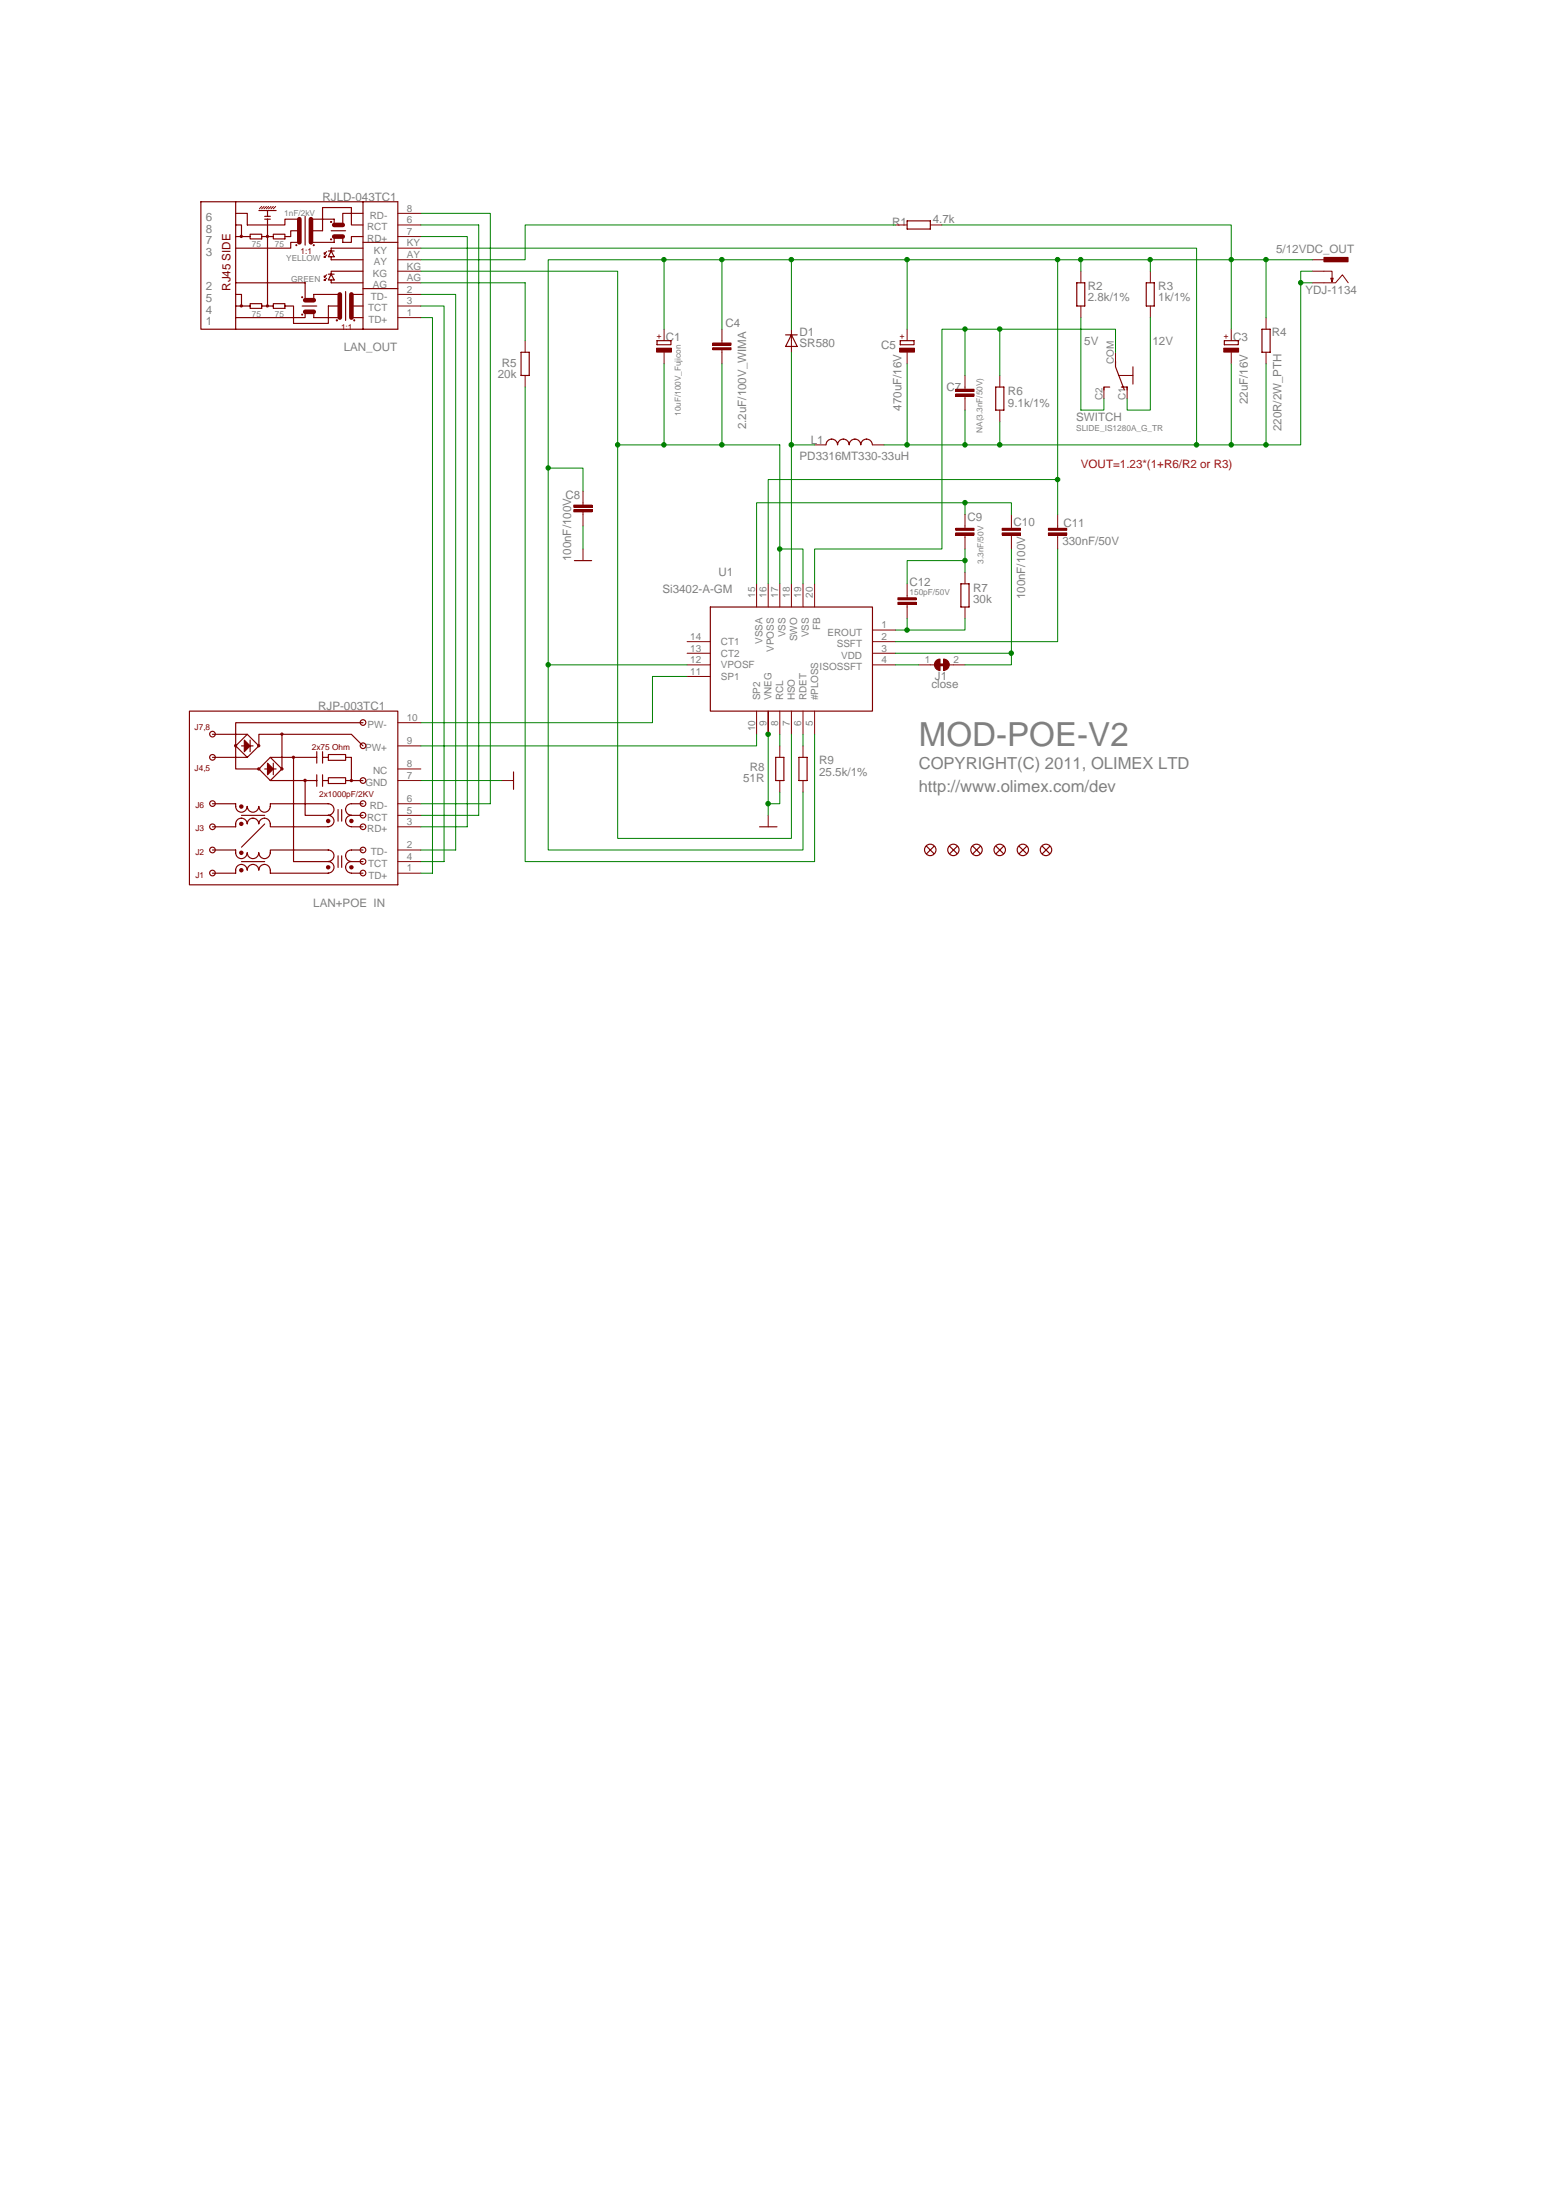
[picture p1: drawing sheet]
<svg xmlns="http://www.w3.org/2000/svg" width="210mm" height="297mm" viewBox="0 0 210 297" stroke-linecap="round" stroke-linejoin="round" font-family="sans-serif">
<path d="M177.1 35.1h1.6M177.1 38.2h1.6M177.1 36.6h1.6" fill="none" stroke="#800000" stroke-width=".13"/>
<path d="M178.7 34.8h3.3v.5h-3.3z" fill="#800000"/>
<path d="M178.7 38.2h1.6l.9-1.1 .8 1.1M178.7 36.6h1.1v1.4M178.7 34.8h3.3v.5h-3.3zM89.6 44.4v1.6M89.6 47.6v1.5" fill="none" stroke="#800000" stroke-width=".13"/>
<path d="M179.6 37.6h.4l-.2 .4z" fill="none" stroke="#800000" stroke-width=".16"/>
<path d="M88.6 47h2v.5h-2z" fill="#800000"/>
<path d="M88.6 47h2v.5h-2zM166.2 44.4v1.6M166.2 47.6v1.5" fill="none" stroke="#800000" stroke-width=".13"/>
<path d="M88.7 46h1.9v.5h-1.9z" fill="none" stroke="#800000" stroke-width=".16"/>
<path d="M165.2 47h2v.5h-2z" fill="#800000"/>
<path d="M96.2 46.9h2.5v.3h-2.5zM96.2 46.3h2.5v.3h-2.5zM97.5 44.4v1.9M97.5 47.2v1.9M122.4 44.4v1.6M122.4 47.6v1.5M165.2 47h2v.5h-2z" fill="none" stroke="#800000" stroke-width=".13"/>
<path d="M165.3 46h1.9v.5h-1.9z" fill="none" stroke="#800000" stroke-width=".16"/>
<path d="M96.2 47.1h2.5" fill="none" stroke="#800000" stroke-width=".25"/>
<path d="M96.2 46.5h2.5" fill="none" stroke="#800000" stroke-width=".28"/>
<path d="M121.5 47h1.9v.5h-1.9z" fill="#800000"/>
<g fill="none" stroke="#800000" stroke-width=".13">
<path d="M35.3 27.9l-.3 .3M35.6 27.9l-.3 .3M36 27.9l-.4 .3M36.3 27.9l-.3 .3M36.6 27.9l-.3 .3M36.9 27.9l-.3 .3M37.2 27.9l-.3 .3M53.7 38.2h3.1M53.7 35.1h3.1M53.7 36.6h3.1M53.7 33.5h3.1M53.7 30.4h3.1"/>
<path d="M53.7 31.9h3.1M53.7 28.8h3.1M53.7 39.8h3.1M120.9 30.4h1.5M125.6 30.4h1.5M145.9 36.6v1.6M155.3 36.6v1.6M53.7 41.3h3.1M53.7 42.9h3.1M70.9 46v1.6M70.9 50.7v1.6M106.8 44.4v3.2"/>
<path d="M121.4 47h2v.5h-2zM129 53.2h2.5v.3h-2.5zM129 52.6h2.5v.3h-2.5zM130.3 50.7v1.9M130.3 53.5v1.9M135 50.7v1.6M135 55.4v1.5M145.9 41.3v1.6M149 52.3v1.5M150.6 47.6v1.5M151 50.7h1.9M152.1 52.3v1.5"/>
<path d="M155.3 41.3v1.6M170.9 42.9v1.5M170.9 47.6v1.5M77.4 68.8h2.5v.3h-2.5zM77.4 68.2h2.5v.3h-2.5zM78.7 66.3v1.9M78.7 69.1v1.9M78.7 74.1v1.6M102.1 78.8v3.2M103.7 78.8v3.2M105.3 78.8v3.2M106.8 78.8v3.2"/>
<path d="M108.4 78.8v3.2M110 60.1h1.5M110 78.8v3.2M117.8 60.1h1.5M122.4 78.8v1.9M129 71.9h2.5v.3h-2.5zM129 71.3h2.5v.3h-2.5zM130.3 69.4v1.9M130.3 72.3v1.8M130.3 77.3v1.5M135.3 71.9h2.5v.3h-2.5zM135.3 71.3h2.5v.3h-2.5z"/>
<path d="M136.5 69.4v1.9M136.5 72.3v1.8M141.5 71.9h2.5v.3h-2.5zM141.5 71.3h2.5v.3h-2.5zM142.8 69.4v1.9M142.8 72.3v1.8M53.7 97.6h3.1M92.8 89.8h3.1M92.8 86.6h3.1M92.8 88.2h3.1M92.8 91.3h3.1M102.1 96v3.1"/>
<path d="M103.7 96v3.1M105.3 96v3.1M106.8 96v3.1M108.4 96v3.1M110 96v3.1M117.8 89.8h3.1M117.8 86.6h3.1M117.8 88.2h3.1M117.8 85.1h3.1M121.2 81.3h2.5v.3h-2.5zM121.2 80.7h2.5v.3h-2.5zM122.4 81.6v1.9"/>
<path d="M124 89.8h2.1M128.2 89.8h2.1M130.3 82v1.5M53.7 105.4h3.1M53.7 103.8h3.1M53.7 100.7h3.1M53.7 110.1h3.1M53.7 111.6h3.1M53.7 108.5h3.1M53.7 116.3h3.1M53.7 117.9h3.1M53.7 114.8h3.1"/>
<path d="M67.8 105.4h1.5M103.7 110.1v1.5M105.3 100.7v1.6M105.3 105.4v1.6M108.4 100.7v1.6M108.4 105.4v1.6"/>
</g>
<g fill="none" stroke="#800000" stroke-width=".16">
<path d="M27.1 27.2h26.6v17.2h-26.6zM31.8 39.8h.8v1.5M31.8 30.4h.8v1.5M31.8 28.8h1.6v1.6h5.1v-.8h1.9M31.8 27.2v17.2M31.8 38.2h9.4v2.3M31.8 31.9h2M33.8 31.6h1.5v.7h-1.5zM34.9 28.4h2.4M35.3 31.9h1.6M35.7 29.6h.8M35.7 29.2h.8"/>
<path d="M36 31.8h.2v.2h-.2zM36.1 28.4v.8M36.1 29.6v11.7M36.9 31.6h1.6v.7h-1.6zM40.1 33.1h.1M40.4 31.2h-1.2v.7h-.7M40.4 32.7h-1.2v.8h-7.4M41.2 29.2v3.9M42 29.6h3.1v.8M42.3 33.1h.1zM43.8 37.9h.1M43.8 37.4h.1"/>
<path d="M43.8 34.8h.1M43.8 34.3h.1M44.1 37.6l-.3 .3v-.2M44.1 37.1l-.3 .3v-.1M44.1 34.4l-.3 .4v-.2M44.1 34l-.3 .3v-.2M44.3 37h.8M44.3 33.9h.8M44.6 32.3h.2l-.1 .1zM44.6 29.9l.2 .1h-.1zM44.7 37l.4 .8h-.8zM44.7 33.9l.4 .8h-.8z"/>
<path d="M44.7 37.8v.4h4.3M44.7 31.2h2M44.7 34.7v.4h4.3M45.1 31.9v.8h-3.1M45.9 39.8h-3.5v.7M46.3 31.9v.8h1.1v-.8h1.6M46.7 39.4v3.9M47.4 39.8h1.6M49 28.8h-2.7v1.6M49 30.4h-1.6v-2.4h-3.9v3.2h-1.5M49 36.6h-4.3v.4M49 27.2v17.2"/>
<path d="M49 32.7h4.7M49 33.5h-4.3v.4M49 39h4.7M122.4 29.8h3.2v1.1h-3.2zM145.4 38.2h1v3.1h-1zM154.7 38.2h1.1v3.1h-1.1zM31.8 41.3h2M32.5 41.2h.2v.2h-.2zM33.8 41h1.5v.6h-1.5zM35.3 41.3h1.6M36 41.2h.2v.2h-.2zM36.9 41h1.6v.6h-1.6z"/>
<path d="M38.5 41.3h1.1v2.4h4.7v-2.4h1.6M40.7 42.4l.1 .1zM40.7 40.1l.1 .1zM40.8 41.3h2M41.2 42.1v.8h-9.4M42.4 42.1v.8h3.5M45.4 43.2h.1v.1h-.1zM47.4 42.9h1.6M47.4 41.3h1.6M47.8 43.2h.1l-.1 .1zM70.3 47.6h1.1v3.1h-1.1zM106 45.2h1.6"/>
<path d="M106.8 45.2l.8 1.6h-1.6zM121.5 46h1.9v.5h-1.9zM134.4 52.3h1.1v3.1h-1.1zM149.8 52.3h-.8v.3M150.6 48.7v.8l1.2 3.1M151.4 52.3h.7v.3M152.9 49.5v2.4M170.3 44.4h1.1v3.2h-1.1zM77.5 75.7h2.4M111.5 60a.77 .77 0 0 1 .8-.7 .77 .77 0 0 1 .8 .7M113.1 60a.77 .77 0 0 1 .7-.7 .77 .77 0 0 1 .8 .7M114.6 60a.77 .77 0 0 1 .8-.7 .77 .77 0 0 1 .8 .7 .78 .78 0 0 1 .8-.7 .78 .78 0 0 1 .8 .7"/>
<path d="M129.7 78.8h1.1v3.2h-1.1zM25.6 96h28.1v23.5h-28.1zM28.7 99.1h4.7M33.8 99.9v1.6M38.1 99.1v4.7M49 97.6h-17.2v6.2h3.1M95.9 82h21.9v14h-21.9zM28.7 114.8h3.1v.4M28.7 108.5h3.1v.4M28.7 102.3h4.7M31.7 100.6h.2v.2h-.2zM31.8 117.5a.77 .77 0 0 1 .8-.8 .77 .77 0 0 1 .8 .8 .78 .78 0 0 1 .7-.8 .78 .78 0 0 1 .8 .8"/>
<path d="M31.8 115.1a.77 .77 0 0 0 .8 .8 .77 .77 0 0 0 .8-.8 .78 .78 0 0 0 .7 .8 .78 .78 0 0 0 .8-.8M31.8 111.2a.77 .77 0 0 1 .8-.7 .77 .77 0 0 1 .8 .7 .78 .78 0 0 1 .7-.7 .78 .78 0 0 1 .8 .7M31.8 108.9a.77 .77 0 0 0 .8 .8 .77 .77 0 0 0 .8-.8 .78 .78 0 0 0 .7 .8 .78 .78 0 0 0 .8-.8M31.8 100.7l1.6-1.6 1.5 1.6-1.5 1.6zM31.8 111.3v.3h-3.1M31.8 117.5v.4h-3.1M32.6 100.7h1.6M32.6 116.3h3.1M32.6 110.1h3.1M34.9 117.5a.76 .76 0 0 1 .8-.8 .76 .76 0 0 1 .8 .8M34.9 115.1a.76 .76 0 0 0 .8 .8 .76 .76 0 0 0 .8-.8M34.9 111.2a.76 .76 0 0 1 .8-.7 .76 .76 0 0 1 .8 .7"/>
<path d="M34.9 108.9a.76 .76 0 0 0 .8 .8 .76 .76 0 0 0 .8-.8M34.9 100.7v-1.6h12.5l1.6 1.6M35.7 103.8h1.6M35.7 111.3l-3.1 3.1M36.5 115.2v-.4h7.8a.77 .77 0 0 1 .8 .7 .77 .77 0 0 1-.8 .8M36.5 108.9v-.4h7.8a.77 .77 0 0 1 .8 .8 .77 .77 0 0 1-.8 .8M36.5 111.3v.3h7.8M36.5 117.5v.4h7.8M36.5 105.4h6.3M36.5 102.3h6.3M36.9 103v1.6M38.1 103.8l-1.6-1.5-1.6 1.5 1.6 1.6"/>
<path d="M38.1 103.8l-1.6 1.6M39.5 102.2h.2v.2h-.2zM39.6 102.3v14h4.7M41.1 105.3h.2v.2h-.2zM41.2 105.4v4.7h3.1M42.8 101.5v1.5M42.8 104.6v1.6M43.5 101.5v1.5M43.5 104.6v1.6M43.5 105.4h.8M43.5 102.3h.8M44.3 116.3a.77 .77 0 0 1 .8 .8 .77 .77 0 0 1-.8 .8"/>
<path d="M44.3 110.1a.76 .76 0 0 1 .8 .7 .76 .76 0 0 1-.8 .8M44.3 105h2.4v.8h-2.4zM44.3 101.9h2.4v.8h-2.4zM45.6 109.3v1.6M45.6 115.5v1.6M46.1 109.3v1.6M46.1 115.5v1.6M46.7 102.3h.7v3.1h-.7M47.4 114.8a.78 .78 0 0 0-.7 .7 .78 .78 0 0 0 .7 .8 .77 .77 0 0 0-.7 .8 .77 .77 0 0 0 .7 .8M47.4 108.5a.78 .78 0 0 0-.7 .8 .78 .78 0 0 0 .7 .8 .76 .76 0 0 0-.7 .7 .76 .76 0 0 0 .7 .8M47.4 111.6h1.6M47.4 117.9h1.6"/>
<path d="M47.4 114.8h1.6M47.4 116.3h1.6M47.4 108.5h1.6M47.4 110.1h1.6M47.4 105.4h1.6M69.3 104.2v2.4M102.5 111.6h2.4M104.7 102.3h1.1v3.1h-1.1zM107.8 102.3h1.1v3.1h-1.1zM125.1 114.3l.9 .9M126 114.3l-.9 .9M128.2 114.3l1 .9"/>
<path d="M129.2 114.3l-1 .9M131.4 114.3l.9 .9M132.3 114.3l-.9 .9M134.5 114.3l.9 .9M135.4 114.3l-.9 .9M137.6 114.3l1 .9M138.6 114.3l-1 .9M140.7 114.3l1 .9M141.7 114.3l-1 .9"/>
<circle cx="32.6" cy="31.9" r=".15"/>
<circle cx="28.7" cy="99.1" r=".38"/>
<circle cx="38.1" cy="99.1" r=".15"/>
<circle cx="49" cy="97.6" r=".38"/>
<circle cx="28.7" cy="114.8" r=".38"/>
<circle cx="28.7" cy="108.5" r=".38"/>
<circle cx="28.7" cy="111.6" r=".38"/>
<circle cx="28.7" cy="117.9" r=".38"/>
<circle cx="28.7" cy="102.3" r=".38"/>
<circle cx="34.9" cy="100.7" r=".15"/>
<circle cx="34.9" cy="103.8" r=".15"/>
<circle cx="38.1" cy="103.8" r=".15"/>
<circle cx="47.4" cy="105.4" r=".15"/>
<circle cx="49" cy="105.4" r=".38"/>
<circle cx="49" cy="114.8" r=".38"/>
<circle cx="49" cy="111.6" r=".38"/>
<circle cx="49" cy="110.1" r=".38"/>
<circle cx="49" cy="108.5" r=".38"/>
<circle cx="49" cy="117.9" r=".38"/>
<circle cx="49" cy="100.7" r=".38"/>
<circle cx="49" cy="116.3" r=".38"/>
<circle cx="125.6" cy="114.8" r=".77"/>
<circle cx="128.7" cy="114.7" r=".77"/>
<circle cx="131.8" cy="114.8" r=".77"/>
<circle cx="134.9" cy="114.8" r=".77"/>
<circle cx="138.1" cy="114.7" r=".77"/>
<circle cx="141.2" cy="114.8" r=".77"/>
</g>
<path d="M129 53.4h2.5M129 52.7h2.5M77.5 69h2.4M77.5 68.4h2.4M129 72.1h2.5M135.3 72.1h2.5M141.5 72.1h2.5M121.2 81.5h2.5" fill="none" stroke="#800000" stroke-width=".28"/>
<path d="M129 71.5h2.5M135.3 71.5h2.5M141.5 71.5h2.5M121.2 80.9h2.5" fill="none" stroke="#800000" stroke-width=".25"/>
<g fill="#800000" stroke="#800000" stroke-width=".13">
<path d="M127.4 89a.77 .77 0 0 1 .7 .8 .77 .77 0 0 1-.7 .7z" fill-rule="evenodd"/>
<path d="M126.4 89.2l.5-.2v1.5a.78 .78 0 0 1-.7-.5 .78 .78 0 0 1 .2-.8z" fill-rule="evenodd"/>
</g>
<g fill="none" stroke="#800000" stroke-width=".31">
<path d="M32.5 111.1h.2v.2h-.2zM44.2 117h.2v.2h-.2zM47.3 117h.2v.2h-.2z"/>
<circle cx="32.6" cy="115.1" r=".15"/>
<circle cx="32.6" cy="117.5" r=".15"/>
<circle cx="32.6" cy="108.9" r=".15"/>
<circle cx="44.3" cy="110.8" r=".15"/>
<circle cx="47.4" cy="110.8" r=".15"/>
</g>
<g fill="#800000" stroke="#800000" stroke-width=".16">
<path d="M33 99.9l.8 .8-.8 .8z"/>
<path d="M36.1 103l.8 .8-.8 .8z"/>
</g>
<path d="M40.4 29.6v3.1M42 29.6v3.1M45.1 31.9h1.2M45.1 30.4h1.2M45.9 39.8v3.1M47.4 39.8v3.1M41.2 42.1h1.2M41.2 40.5h1.2" fill="none" stroke="#800000" stroke-width=".62"/>
<path d="M126.7 89.8h.7" fill="none" stroke="#800000" stroke-width=".38"/>
<g fill="none" stroke="#008000" stroke-width=".13">
<path d="M56.8 36.6h26.6v23.5M56.8 33.5h104.7v26.6M56.8 31.9h6.3v79.7h-6.3M56.8 28.8h9.4v79.7h-9.4M56.8 39.8h4.7v75h-4.7M56.8 30.4h7.8v79.7h-7.8M56.8 38.2h14.1v7.8M89.6 35.1h-15.6v54.7M97.5 35.1h-7.9v9.3M97.5 35.1h9.3M97.5 35.1v9.3M106.8 35.1h15.6v9.3"/>
<path d="M106.8 35.1v9.3M120.9 30.4h-50v4.7h-14.1M122.4 35.1h23.5M127.1 30.4h39.1v14M142.8 35.1v29.6M145.9 35.1h9.4v1.5M145.9 35.1v1.5M155.3 35.1h21.8M170.9 35.1v7.8M175.6 38.2v21.9h-9.4M177.1 36.6h-1.5v1.6h1.5M56.8 41.3h3.1v75h-3.1"/>
<path d="M56.8 42.9h1.6v75h-1.6M70.9 52.3v64h39.1v-17.2M89.6 49.1v11M97.5 49.1v11h7.8v14h3.1v4.7M106.8 47.6v31.2M122.4 49.1v11M130.3 44.4h-3.2v29.7h-17.1v4.7M130.3 55.4v4.7h-11M135 44.4h15.6v3.2M135 44.4h-4.7v6.3M135 44.4v6.3M135 56.9v3.2"/>
<path d="M145.9 42.9v12.5h3.1v-1.6M155.3 42.9v12.5h-3.2v-1.6M166.2 49.1v11M170.9 49.1v11M74 63.2h4.7v3.1M78.7 71v3.1M97.5 60.1h-14.1v53.1h23.4v-14.1M105.3 74.1v4.7M106.8 60.1h3.2M130.3 77.3v-1.6h-7.9v3.1M130.3 69.4v-1.5h-28.2v10.9M130.3 67.9h6.2v1.5"/>
<path d="M130.3 60.1h35.9M130.3 74.1v1.6M136.5 74.1v14.1M142.8 74.1v12.5h-21.9M142.8 69.4v-4.7h-39.1v14.1M74 89.8v25h34.4v-7.8M74 89.8h18.8M92.8 91.3h-4.7v6.3h-31.3M102.1 99.1v1.6h-45.3M103.7 99.1v11M105.3 99.1v1.6M108.4 99.1v1.6"/>
<path d="M120.9 88.2h15.6v1.6h-6.2M120.9 89.8h3.1M120.9 85.1h1.5M122.4 83.5v1.6h7.9v-1.6M56.8 105.4h11M105.3 107v1.5h-1.6"/>
</g>
<g fill="#008000" stroke="#008000" stroke-width=".13">
<circle cx="103.7" cy="108.5" r=".31"/>
<circle cx="103.7" cy="99.1" r=".31"/>
<circle cx="106.8" cy="60.1" r=".31"/>
<circle cx="136.5" cy="88.2" r=".3"/>
<circle cx="105.3" cy="74.1" r=".3"/>
<circle cx="97.4" cy="60.1" r=".31"/>
<circle cx="83.4" cy="60.1" r=".3"/>
<circle cx="89.6" cy="60.1" r=".3"/>
<circle cx="122.4" cy="85.1" r=".3"/>
<circle cx="135" cy="44.4" r=".3"/>
<circle cx="130.3" cy="44.4" r=".3"/>
<circle cx="130.3" cy="75.7" r=".3"/>
<circle cx="130.3" cy="67.9" r=".3"/>
<circle cx="175.6" cy="38.2" r=".3"/>
<circle cx="170.9" cy="60.1" r=".31"/>
<circle cx="166.2" cy="60.1" r=".3"/>
<circle cx="134.9" cy="60.1" r=".31"/>
<circle cx="130.3" cy="60.1" r=".3"/>
<circle cx="122.4" cy="60.1" r=".31"/>
<circle cx="161.5" cy="60.1" r=".31"/>
<circle cx="155.3" cy="35" r=".3"/>
<circle cx="145.9" cy="35" r=".3"/>
<circle cx="97.4" cy="35" r=".3"/>
<circle cx="106.8" cy="35" r=".3"/>
<circle cx="122.4" cy="35" r=".3"/>
<circle cx="166.2" cy="35" r=".3"/>
<circle cx="170.9" cy="35" r=".3"/>
<circle cx="74" cy="89.8" r=".3"/>
<circle cx="89.6" cy="35" r=".3"/>
<circle cx="74" cy="63.2" r=".3"/>
<circle cx="142.8" cy="64.7" r=".3"/>
<circle cx="142.8" cy="35" r=".3"/>
</g>
<text font-size="4.5" fill="#808080" x="124" y="100.7">MOD-POE-V2</text>
<g font-size="2.2" fill="#808080">
<text x="124" y="103.8">COPYRIGHT(C) 2011, OLIMEX LTD</text>
<text x="124" y="107">http://www.olimex.com/dev</text>
</g>
<g font-size="1.6" fill="#808080">
<text x="27.8" y="29.8">6</text>
<text x="43.5" y="27.1">RJLD-043TC1</text>
<text x="27.8" y="34.5">3</text>
<text x="27.8" y="33">7</text>
<text x="27.8" y="31.4">8</text>
<text x="120.4" y="30.5">R1</text>
<text x="125.9" y="30.1">4.7k</text>
<text x="172.3" y="34.1">5/12VDC_OUT</text>
<text x="27.8" y="40.8">5</text>
<text x="27.8" y="39.2">2</text>
<text x="146.8" y="39.1">R2</text>
<text x="146.8" y="40.7">2.8k/1%</text>
<text x="156.4" y="39.1">R3</text>
<text x="156.4" y="40.7">1k/1%</text>
<text x="176.2" y="39.8">YDJ-1134</text>
<text x="27.8" y="43.9">1</text>
<text x="27.8" y="42.3">4</text>
<text x="46.4" y="47.4">LAN_OUT</text>
<text x="89.9" y="46">C1</text>
<text x="97.9" y="44.2">C4</text>
<text x="107.9" y="45.4">D1</text>
<text x="107.9" y="46.8">SR580</text>
<text x="118.9" y="47.1">C5</text>
<text x="146.4" y="46.6">5V</text>
<text x="155.6" y="46.6">12V</text>
<text x="166.5" y="46">C3</text>
<text x="171.7" y="45.4">R4</text>
<text x="67.2" y="51">20k</text>
<text x="67.8" y="49.6">R5</text>
<text x="127.8" y="52.8">C7</text>
<text x="136.1" y="53.4">R6</text>
<text x="100.7" y="58" transform="rotate(-90 100.7 58)">2.2uF/100V_WIMA</text>
<text x="109.4" y="59.9">L1</text>
<text x="121.7" y="55.4" transform="rotate(-90 121.7 55.4)">470uF/16V</text>
<text x="136.1" y="54.9">9.1k/1%</text>
<text x="145.3" y="56.8">SWITCH</text>
<text x="168.4" y="54.6" transform="rotate(-90 168.4 54.6)">22uF/16V</text>
<text x="173" y="58.2" transform="rotate(-90 173 58.2)">220R/2W_PTH</text>
<text x="107.9" y="62.1">PD3316MT330-33uH</text>
<text x="76.3" y="67.4">C8</text>
<text x="130.6" y="70.3">C9</text>
<text x="136.8" y="71.1">C10</text>
<text x="143.6" y="71.1">C11</text>
<text x="77.1" y="75.8" transform="rotate(-90 77.1 75.8)">100nF/100V</text>
<text x="97" y="77.7">U1</text>
<text x="143.4" y="73.6">330nF/50V</text>
<text x="89.4" y="80.1">Si3402-A-GM</text>
<text x="122.8" y="79.1">C12</text>
<text x="131.4" y="81.5">30k</text>
<text x="131.4" y="79.9">R7</text>
<text x="138.4" y="80.9" transform="rotate(-90 138.4 80.9)">100nF/100V</text>
<text x="42.9" y="95.9">RJP-003TC1</text>
<text x="125.7" y="92.9">close</text>
<text x="126.2" y="91.8">J1</text>
<text x="100.3" y="105.6">51R</text>
<text x="101.2" y="104.1">R8</text>
<text x="110.6" y="104.8">25.5k/1%</text>
<text x="110.6" y="103.2">R9</text>
<text x="42.3" y="122.4">LAN+POE IN</text>
</g>
<text font-size="1.6" fill="#800000" x="31.1" y="39.3" transform="rotate(-90 31.1 39.3)">RJ45 SIDE</text>
<text font-size="1.6" fill="#f00" x="145.9" y="63.2">VOUT=1.23*(1+R6/R2 or R3)</text>
<g font-size="1.3" fill="#808080">
<text x="49.9" y="29.5">RD-</text>
<text x="54.9" y="28.6">8</text>
<text x="49.6" y="31.1">RCT</text>
<text x="49.6" y="32.7">RD+</text>
<text x="50.5" y="35.8">AY</text>
<text x="50.5" y="34.2">KY</text>
<text x="54.9" y="34.8">AY</text>
<text x="54.9" y="33.3">KY</text>
<text x="54.9" y="30.2">6</text>
<text x="54.9" y="31.7">7</text>
<text x="50.1" y="40.5">TD-</text>
<text x="50.3" y="38.9">AG</text>
<text x="50.3" y="37.4">KG</text>
<text x="54.9" y="38">AG</text>
<text x="54.9" y="36.4">KG</text>
<text x="54.9" y="41.1">3</text>
<text x="54.9" y="39.5">2</text>
<text x="49.7" y="42.1">TCT</text>
<text x="49.7" y="43.6">TD+</text>
<text x="54.9" y="42.7">1</text>
<text x="148.8" y="54" transform="rotate(-90 148.8 54)">C2</text>
<text x="150.4" y="49.1" transform="rotate(-90 150.4 49.1)">COM</text>
<text x="151.9" y="54" transform="rotate(-90 151.9 54)">C1</text>
<text x="101.9" y="80.7" transform="rotate(-90 101.9 80.7)">15</text>
<text x="103.5" y="80.7" transform="rotate(-90 103.5 80.7)">16</text>
<text x="105.1" y="80.7" transform="rotate(-90 105.1 80.7)">17</text>
<text x="106.6" y="80.7" transform="rotate(-90 106.6 80.7)">18</text>
<text x="108.2" y="80.7" transform="rotate(-90 108.2 80.7)">19</text>
<text x="109.7" y="80.7" transform="rotate(-90 109.7 80.7)">20</text>
<text x="93.2" y="86.4">14</text>
<text x="93.2" y="88">13</text>
<text x="93.2" y="89.5">12</text>
<text x="97.3" y="87.1">CT1</text>
<text x="97.3" y="88.7">CT2</text>
<text x="102.9" y="87" transform="rotate(-90 102.9 87)">VSSA</text>
<text x="104.5" y="88" transform="rotate(-90 104.5 88)">VPOSS</text>
<text x="106" y="86.1" transform="rotate(-90 106 86.1)">VSS</text>
<text x="107.6" y="86.6" transform="rotate(-90 107.6 86.6)">SWO</text>
<text x="109.2" y="86.1" transform="rotate(-90 109.2 86.1)">VSS</text>
<text x="110.7" y="85.1" transform="rotate(-90 110.7 85.1)">FB</text>
<text x="111.7" y="85.8">EROUT</text>
<text x="112.9" y="87.4">SSFT</text>
<text x="113.5" y="88.9">VDD</text>
<text x="119" y="89.5">4</text>
<text x="119" y="84.9">1</text>
<text x="119" y="86.4">2</text>
<text x="119" y="88">3</text>
<text x="124.8" y="89.5">1</text>
<text x="128.7" y="89.5">2</text>
<text x="93.2" y="91.1">11</text>
<text x="97.3" y="91.8">SP1</text>
<text x="97.3" y="90.2">VPOSF</text>
<text x="102.6" y="94.6" transform="rotate(-90 102.6 94.6)">SP2</text>
<text x="104.2" y="94.6" transform="rotate(-90 104.2 94.6)">VNEG</text>
<text x="105.7" y="94.6" transform="rotate(-90 105.7 94.6)">RCL</text>
<text x="107.3" y="94.6" transform="rotate(-90 107.3 94.6)">HSO</text>
<text x="108.9" y="94.6" transform="rotate(-90 108.9 94.6)">RDET</text>
<text x="110.4" y="94.6" transform="rotate(-90 110.4 94.6)">#PLOSS</text>
<text x="110.6" y="90.5">ISOSSFT</text>
<text x="49.3" y="101.4">PW+</text>
<text x="49.6" y="98.3">PW-</text>
<text x="54.9" y="100.5">9</text>
<text x="54.9" y="97.4">10</text>
<text x="101.9" y="98.7" transform="rotate(-90 101.9 98.7)">10</text>
<text x="103.5" y="98" transform="rotate(-90 103.5 98)">9</text>
<text x="105.1" y="98" transform="rotate(-90 105.1 98)">8</text>
<text x="106.6" y="98" transform="rotate(-90 106.6 98)">7</text>
<text x="108.2" y="98" transform="rotate(-90 108.2 98)">6</text>
<text x="109.7" y="98" transform="rotate(-90 109.7 98)">5</text>
<text x="49.3" y="106.1">GND</text>
<text x="50.4" y="104.6">NC</text>
<text x="54.9" y="105.2">7</text>
<text x="54.9" y="103.6">8</text>
<text x="49.6" y="110.8">RCT</text>
<text x="49.6" y="112.4">RD+</text>
<text x="49.9" y="109.3">RD-</text>
<text x="54.9" y="109.9">5</text>
<text x="54.9" y="111.4">3</text>
<text x="54.9" y="108.3">6</text>
<text x="49.7" y="117.1">TCT</text>
<text x="49.7" y="118.6">TD+</text>
<text x="50.1" y="115.5">TD-</text>
<text x="54.9" y="116.1">4</text>
<text x="54.9" y="117.7">1</text>
<text x="54.9" y="114.6">2</text>
</g>
<g font-size="1.1" fill="#808080">
<text x="38.4" y="29.2">1nF/2kV</text>
<text x="34" y="33.4">75</text>
<text x="37.1" y="33.4">75</text>
<text x="38.6" y="35.3">YELLOW</text>
<text x="39.3" y="38">GREEN</text>
<text x="34" y="42.8">75</text>
<text x="37.1" y="42.8">75</text>
<text x="91.9" y="56.2" transform="rotate(-90 91.9 56.2)">10uF/100V_Fujicon</text>
<text x="132.6" y="58.4" transform="rotate(-90 132.6 58.4)">NA(3.3nF/50V)</text>
<text x="145.3" y="58.2">SLIDE_IS1280A_G_TR</text>
<text x="132.8" y="76.1" transform="rotate(-90 132.8 76.1)">3.3nF/50V</text>
<text x="122.8" y="80.3">150pF/50V</text>
</g>
<g font-size="1.1" fill="#800000">
<text x="40.6" y="34.3">1:1</text>
<text x="46" y="44.5">1:1</text>
<text x="89.3" y="45.8" transform="rotate(-90 89.3 45.8)">+</text>
<text x="122.1" y="45.8" transform="rotate(-90 122.1 45.8)">+</text>
<text x="165.8" y="45.8" transform="rotate(-90 165.8 45.8)">+</text>
<text x="26.3" y="98.6">J7,8</text>
<text x="42.1" y="101.3">2x75 Ohm</text>
<text x="26.3" y="104">J4,5</text>
<text x="43.1" y="107.6">2x1000pF/2KV</text>
<text x="26.4" y="112.2">J3</text>
<text x="26.4" y="109.1">J6</text>
<text x="26.4" y="118.5">J1</text>
<text x="26.4" y="115.4">J2</text>
</g>
</svg>
